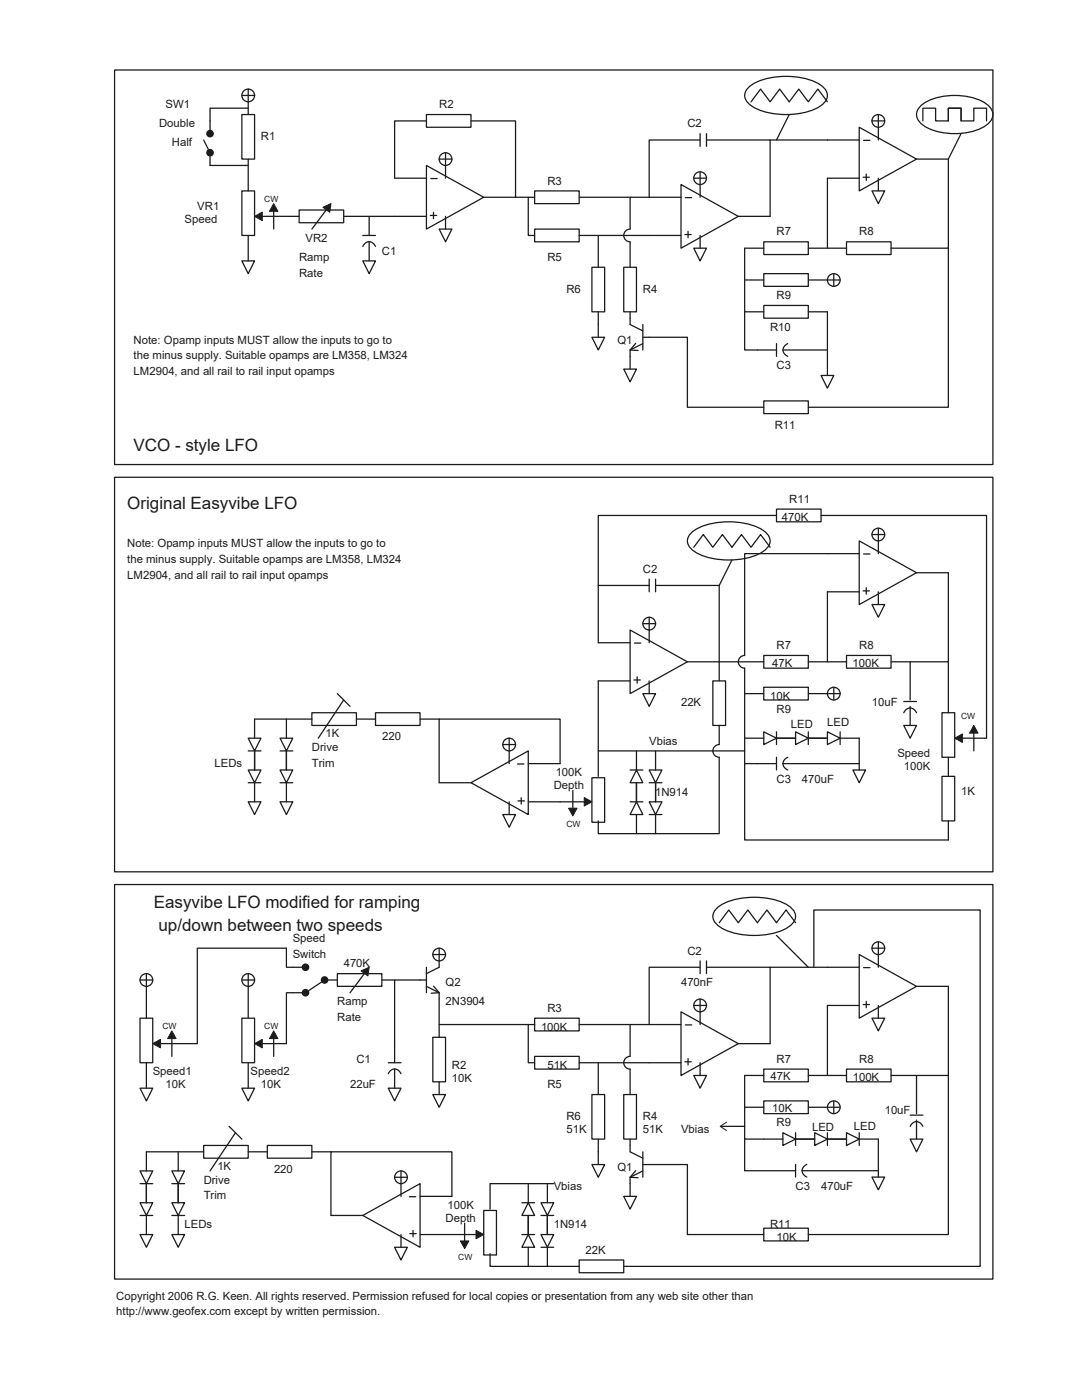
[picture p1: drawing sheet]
<svg xmlns="http://www.w3.org/2000/svg" width="216mm" height="279mm" viewBox="0 0 216 279" stroke-linecap="round" stroke-linejoin="round" font-family="sans-serif">
<g fill="none" stroke="#1f1a17" stroke-width=".25">
<path d="M48.3 19h2.5M49.5 17.8v5.1M48.3 22.9h2.5v8.8h-2.5zM48.3 38.1h2.5v8.9h-2.5zM49.5 31.7v6.4M85.1 22.9h8.9v2.5h-8.9zM85.1 33l11.4 6.4-11.4 6.3zM85.1 24.1h-6.4v11.5h6.4M86 35.6h1.2M87.6 31.7h2.6M88.9 30.5v5.1M94 24.1h8.9v15.3h-6.4"/>
<path d="M106.7 38.1h8.9v2.5h-8.9zM135.9 36.8l11.4 6.4-11.4 6.3zM136.8 39.4h1.2M138.4 35.6h2.6M139.7 27.9h-10.2v11.5h6.4M139.7 34.3v5.1M141 27.9h12.7v15.3h-6.4M165.1 35.6h6.3M165.1 27.9h6.3M171.4 25.4l11.5 6.3-11.5 6.4zM172.2 35.4h1.3M172.3 28h1.3"/>
<path d="M172.9 34.7v1.3M174 38.1h2.5l-1.2 2.5zM174 24.1h2.5M175.3 22.9v5M175.3 35.6v2.5M182.9 31.7h6.3M48.3 52.1h2.5l-1.3 2.5zM49.5 47v5.1M59.7 41.9h8.9v2.5h-8.9zM72.4 52.1h2.5l-1.2 2.5zM78.7 43.2h6.4M85.9 43h1.2"/>
<path d="M86.5 42.4v1.2M87.6 45.7h2.6l-1.3 2.6zM88.9 43.2v2.5M106.7 45.7h8.9v2.6h-8.9zM118.1 53.3h2.5v8.9h-2.5zM124.5 53.3h2.5v8.9h-2.5zM129.5 47h6.4M136.7 46.8h1.2M137.3 46.2v1.2M138.4 49.5h2.6l-1.3 2.6zM139.7 47v2.5M152.4 48.3h8.9v2.5h-8.9z"/>
<path d="M152.4 54.6h8.9v2.5h-8.9zM165.1 55.9h2.5M166.4 54.6v2.5M168.9 48.3h8.9v2.5h-8.9zM118.1 67.3h2.5l-1.2 2.5zM124.5 73.7h2.5l-1.3 2.5zM152.4 61h8.9v2.5h-8.9zM163.8 74.9h2.6l-1.3 2.6zM152.4 80h8.9v2.5h-8.9zM129.5 116.8h-10.1v11.5h6.3M130.8 116.8h12.7v15.3h-6.3M154.9 101.6h8.9v2.5h-8.9z"/>
<path d="M165.1 110.5h6.3M165.1 118.1h6.3M171.4 107.9l11.5 6.4-11.5 6.3zM172.2 117.9h1.3M172.3 110.6h1.3M172.9 117.3v1.3M174 106.7h2.5M175.3 105.4v5.1M175.3 118.1v2.5M182.9 114.3h6.3M119.4 135.9h6.3M125.7 125.7l11.5 6.4-11.5 6.3z"/>
<path d="M126.5 135.7h1.3M126.6 128.3h1.3M127.1 135.1v1.2M128.3 138.4h2.5l-1.3 2.6zM128.3 124.5h2.5M129.5 123.2v5.1M129.5 135.9v2.5M142.2 135.9h2.6v8.9h-2.6zM152.4 130.8h8.9v2.5h-8.9zM152.4 137.2h8.9v2.5h-8.9zM165.1 138.4h2.5M166.4 137.2v2.5"/>
<path d="M168.9 130.8h8.9v2.5h-8.9zM174 120.6h2.5l-1.2 2.6zM62.2 142.2h8.9v2.6h-8.9zM74.9 142.2h8.9v2.6h-8.9zM87.6 156.2h6.4M94 156.2l11.4-6.3v12.7zM100.3 148.6h2.6M101.6 147.3v5.1M103.3 152.5h1.2M103.4 159.8h1.2M104 159.2v1.3M105.4 152.4h6.4"/>
<path d="M118.1 155.2h2.5v8.9h-2.5zM170.2 153.7h2.5l-1.3 2.5zM180.3 144.8h2.6l-1.3 2.5zM188 142.2h2.5v8.9h-2.5zM188 154.9h2.5v8.9h-2.5zM189.2 151.1v3.8M49.5 160h2.6l-1.3 2.6zM55.9 160h2.5l-1.3 2.6zM100.3 162.6h2.6l-1.3 2.5zM101.6 160v2.6M105.4 160h6.4M189.2 163.8v3.8"/>
<path d="M27.9 195.6h2.6M29.2 194.3v8.9M48.3 195.6h2.5M49.5 194.3v8.9M67.3 194.3h8.9v2.5h-8.9zM86.4 190.5h2.5M87.6 189.2v2.6M139.7 193h-10.2v11.5h6.4M139.7 199.4v5.1M141 193h12.7v15.3h-6.4M165.1 193h6.3M171.4 190.5l11.5 6.3-11.5 6.4z"/>
<path d="M172.3 193.1h1.3M172.9 199.8v1.3M174 189.2h2.5M175.3 188v5M182.9 196.8h6.3M27.9 203.2h2.6v8.9h-2.6zM27.9 217.2h2.6l-1.3 2.5zM29.2 212.1v5.1M48.3 203.2h2.5v8.9h-2.5zM48.3 217.2h2.5l-1.3 2.5zM49.5 212.1v5.1M77.5 217.2h2.5l-1.3 2.5z"/>
<path d="M86.4 207h2.5v8.9h-2.5zM86.4 218.4h2.5l-1.3 2.6zM106.7 210.8h8.9v2.6h-8.9zM106.7 203.2h8.9v2.5h-8.9zM118.1 218.4h2.5v8.9h-2.5zM124.5 218.4h2.5v8.9h-2.5zM129.5 212.1h6.4M135.9 201.9l11.4 6.4-11.4 6.3zM136.7 211.9h1.2M136.8 204.5h1.2M137.3 211.3v1.2M138.4 214.6h2.6l-1.3 2.6z"/>
<path d="M138.4 200.7h2.6M139.7 212.1v2.5M152.4 213.4h8.9v2.5h-8.9zM152.4 219.7h8.9v2.5h-8.9zM165.1 200.7h6.3M166.4 219.7v2.5M168.9 213.4h8.9v2.5h-8.9zM172.2 200.5h1.3M174 203.2h2.5l-1.2 2.5zM175.3 200.7v2.5M40.6 228.6h8.9v2.5h-8.9zM53.3 228.6h8.9v2.5h-8.9z"/>
<path d="M78.7 234.9h2.6M80 233.7v5.1M81.7 238.8h1.2M83.8 238.8h6.4M118.1 232.4h2.5l-1.2 2.5zM124.5 238.8h2.5l-1.3 2.5zM165.1 221h2.5M174 234.9h2.5l-1.2 2.6zM181.6 227.3h2.5l-1.2 2.6zM27.9 246.4h2.6l-1.3 2.5zM34.3 246.4h2.5l-1.2 2.5zM66 242.6h6.4"/>
<path d="M72.4 242.6l11.4-6.4v12.7zM78.7 248.9h2.6l-1.3 2.6zM80 246.4v2.5M81.8 246.2h1.3M82.4 245.6v1.2M83.8 246.4h6.4M96.5 241.6h2.6v8.9h-2.6zM115.6 251.5h8.9v2.5h-8.9zM152.4 245.1h8.9v2.5h-8.9z"/>
<circle cx="49.5" cy="19" r="1.27"/>
<circle cx="88.9" cy="31.7" r="1.27"/>
<circle cx="139.7" cy="35.6" r="1.27"/>
<circle cx="175.3" cy="24.1" r="1.27"/>
<circle cx="166.4" cy="55.9" r="1.27"/>
<circle cx="175.3" cy="106.7" r="1.27"/>
<circle cx="129.5" cy="124.5" r="1.27"/>
<circle cx="166.4" cy="138.4" r="1.27"/>
<circle cx="101.6" cy="148.6" r="1.27"/>
<circle cx="29.2" cy="195.6" r="1.27"/>
<circle cx="49.5" cy="195.6" r="1.27"/>
<circle cx="87.6" cy="190.5" r="1.27"/>
<circle cx="175.3" cy="189.2" r="1.27"/>
<circle cx="139.7" cy="200.7" r="1.27"/>
<circle cx="80" cy="235" r="1.27"/>
<circle cx="166.4" cy="221" r="1.27"/>
</g>
<circle cx="41.9" cy="30.5" r=".63" fill="#1f1a17"/>
<circle cx="41.9" cy="30.5" r=".63" fill="none" stroke="#1f1a17" stroke-width=".25"/>
<circle cx="64.8" cy="195.6" r=".63" fill="#1f1a17"/>
<circle cx="64.8" cy="195.6" r=".63" fill="none" stroke="#1f1a17" stroke-width=".25"/>
<circle cx="41.9" cy="26.7" r=".63" fill="#1f1a17"/>
<circle cx="41.9" cy="26.7" r=".63" fill="none" stroke="#1f1a17" stroke-width=".25"/>
<circle cx="61" cy="198.1" r=".63" fill="#1f1a17"/>
<circle cx="61" cy="198.1" r=".63" fill="none" stroke="#1f1a17" stroke-width=".25"/>
<circle cx="61" cy="193" r=".63" fill="#1f1a17"/>
<g fill="none" stroke="#1f1a17" stroke-width=".25">
<path d="M22.9 14h175.2v78.7h-175.2zM149.5 17.3a13.1 13.1 0 0 1 9.9-1.9 8.1 8.1 0 0 1 5.3 2.4 2.04 2.04 0 0 1-.5 3 13.1 13.1 0 0 1-10 1.9 8.1 8.1 0 0 1-5.2-2.4 2.04 2.04 0 0 1 .5-3zM40.6 27.9l1.3 2.6v2.5h7.6M49.5 21.6h-7.6v5.1M102.9 39.4h2.5M106.7 39.4h-1.3v7.6h1.3M115.6 39.4h13.9M125.7 39.4v6.3a1.27 1.27 0 0 0-1.2 1.3 1.27 1.27 0 0 0 1.2 1.3v5M139.7 26.7v2.5M141 26.7v2.5M149.9 20.3l1.9-2.5 1.9 2.5 1.9-2.5 1.9 2.5 1.9-2.5 1.9 2.5 1.9-2.5 1.9 2.5M153.7 27.9h11.4"/>
<path d="M157.5 22.9l-2.6 5M165.1 35.6v13.9M183.7 21.1a11.4 11.4 0 0 1 9.2-1.9 7.3 7.3 0 0 1 4.8 2.5 2.39 2.39 0 0 1-1.1 3.4 12.9 12.9 0 0 1-12.2 0 2.39 2.39 0 0 1-.7-4zM184.1 24.1v-2.5h2.6v2.5h2.5v-2.5h2.6v2.5M189.2 24.1v-2.5h2.6v2.5h2.5v-2.5h2.5v2.5M191.8 26.7l-2.6 5v17.8h-11.4M52.2 43.2h7.5M54.6 42v3.7M65.2 41.8l-3 3.9M68.6 43.2h10.1M72.4 49.2a1.32 1.32 0 0 1 1.3-1 1.32 1.32 0 0 1 1.2 1M72.4 47h2.5"/>
<path d="M73.7 43.2v3.8M73.7 48.3v3.8M115.6 47h13.9M119.4 47v6.3M148.6 55.9h3.8M152.4 49.5h-3.8v12.7h3.8M161.3 49.5h7.6M161.3 55.9h3.8M189.2 49.5v31.8h-27.9M119.4 62.2v5.1M125.7 62.2v2.6l2.6 1.2M126.9 68.5l-1.2 1.3 1.6 .1"/>
<path d="M128.3 67.3h8.9v14h15.2M128.3 68.6l-2.6 1.2v3.9M128.3 64.8v5M148.6 62.2v7.6h6.3M154.9 68.6v2.5M156.2 69.8h8.9M157.2 68.6a1.32 1.32 0 0 0-1 1.2 1.32 1.32 0 0 0 1 1.3M161.3 62.2h3.8v12.7M22.9 95.2h175.2v78.8h-175.2zM129.5 115.6v2.5M130.8 115.6v2.5M138.1 106.2a13.1 13.1 0 0 1 9.9-1.9 8.1 8.1 0 0 1 5.2 2.4 2.04 2.04 0 0 1-.5 3 13.1 13.1 0 0 1-9.9 1.9 8.1 8.1 0 0 1-5.2-2.4 2.04 2.04 0 0 1 .5-3z"/>
<path d="M138.4 109.2l1.9-2.5 1.9 2.5 1.9-2.5 1.9 2.5 2-2.5 1.9 2.5 1.9-2.5 1.9 2.5M146 111.8l-2.5 5M154.9 102.9h-35.5v13.9M163.8 102.9h33v44.4h-4.9M165.1 110.5h-16.5v20.3a1.27 1.27 0 0 0-1.3 1.3 1.27 1.27 0 0 0 1.3 1.2v19.1h6.3M165.1 118.1v14M189.2 114.3v17.8h-11.4M67.3 138.4l2.5 2.6M68.6 139.7l-5.1 7.6M119.4 135.9v14h29.2M148.6 138.4h3.8M152.4 132.1h-8.9v3.8"/>
<path d="M161.3 132.1h7.6M161.3 138.4h3.8M181.6 132.1v7.6M189.2 132.1v10.1M49.5 153.7h2.6l-1.3 2.5zM49.5 147.3h2.6l-1.3 2.6zM49.5 156.2h2.6M49.5 149.9h2.6M50.8 149.9v3.8M50.8 156.2v3.8M55.9 153.7h2.5l-1.3 2.5zM55.9 147.3h2.5l-1.3 2.6z"/>
<path d="M55.9 156.2h2.5M55.9 149.9h2.5M57.1 143.5v3.8M57.1 149.9v3.8M57.1 156.2v3.8M62.2 143.5h-11.4v3.8M71.1 143.5h3.8M83.8 143.5h3.8M111.8 152.4v-8.9h-24.2v12.7M114.3 157.8v3.6M119.4 149.9v5M125.7 153.7h2.6"/>
<path d="M127 153.7l1.3 2.5h-2.6zM127 149.9v3.8M127 156.2v3.8M129.5 153.7h2.6l-1.3 2.5zM129.5 156.2h2.6M130.8 149.9v3.8M130.8 156.2v3.8M143.5 144.8v3.8a1.27 1.27 0 0 0-1.3 1.3 1.27 1.27 0 0 0 1.3 1.2v15.3h-12.7M148.6 152.4v15.2h40.6M148.6 147.3h3.8M152.4 146l2.5 1.3-2.5 1.3zM154.9 147.3h3.8"/>
<path d="M154.9 146v2.6M154.9 151.1v2.6M156.2 152.4h15.2M157.2 151.1a1.33 1.33 0 0 0-1 1.3 1.33 1.33 0 0 0 1 1.3M158.7 146l2.6 1.3-2.6 1.3zM161.3 147.3h3.8M161.3 146v2.6M165.1 146l2.5 1.3-2.5 1.3zM167.6 147.3h3.8v6.4M167.6 146v2.6M180.3 142.2a1.33 1.33 0 0 1 1.3-.9 1.33 1.33 0 0 1 1.3 .9M180.3 140h2.6"/>
<path d="M181.6 141v3.8M194.3 146.2v3.7M22.9 176.5h175.2v78.8h-175.2zM111.8 160h4.9M119.4 163.8v2.6h11.4M125.7 160h2.6M127 160l1.3 2.6h-2.6zM127 162.6v3.8M129.5 160h2.6l-1.3 2.6zM129.5 162.6h2.6M130.8 162.6v3.8M61 193h-3.9v-3.8h-17.7v19.1h-7.5"/>
<path d="M67.3 195.6h-2.5l-3.8 2.5h-3.9v10.2h-4.9M72.8 194.2l-3 3.9M76.2 195.6h2.5M85.1 195.6h-6.4v16.5M85.1 193v5.1M85.1 196.8l2.5 1.3v8.9M86.5 196.8l1.1 1.3-1.6 .1M87.6 191.8v1.2l-2.5 1.3M139.7 191.8v2.5M141 191.8v2.5M143.2 181.1a13.1 13.1 0 0 1 9.9-1.8 8.1 8.1 0 0 1 5.2 2.4 2.04 2.04 0 0 1-.5 2.9 13.1 13.1 0 0 1-9.9 1.9 8.1 8.1 0 0 1-5.2-2.4 2.04 2.04 0 0 1 .5-3zM143.5 184.1l1.9-2.5 1.9 2.5 1.9-2.5 1.9 2.5 1.9-2.5 1.9 2.5 1.9-2.5 1.9 2.5"/>
<path d="M153.7 193h11.4M154.9 186.7l6.4 6.3M162.4 193v-11.4h33.2v71.1h-71.1M189.2 196.8v17.8h-11.4M34.3 207.1v3.7M54.6 207.1v3.7M77.5 214.3a1.32 1.32 0 0 1 1.2-1 1.32 1.32 0 0 1 1.3 1M77.5 212.1h2.5M78.7 213.4v3.8M87.6 204.5h17.8M87.6 215.9v2.5M106.7 204.5h-1.3v7.6h1.3"/>
<path d="M115.6 212.1h13.9M115.6 204.5h13.9M119.4 212.1v6.3M125.7 204.5v6.3a1.27 1.27 0 0 0-1.2 1.3 1.27 1.27 0 0 0 1.2 1.3v5M152.4 214.6h-3.8v12.7h7.6M161.3 214.6h7.6M165.1 200.7v13.9M182.9 214.6v7.6M189.2 214.6v31.8h-27.9M27.9 233.7h2.6l-1.3 2.5zM27.9 236.2h2.6M29.2 236.2v3.8"/>
<path d="M34.3 233.7h2.5l-1.2 2.5zM34.3 236.2h2.5M35.6 229.9v3.8M35.6 236.2v3.8M40.6 229.9h-11.4v3.8M45.7 224.8l2.6 2.5M47 226.1l-5.1 7.6M49.5 229.9h3.8M62.2 229.9h3.8M90.2 238.8v-8.9h-24.2v12.7M105.4 236.2v3.8M109.2 236.2v3.8"/>
<path d="M110.5 236.2h-12.7v5.1M119.4 227.3v5.1M125.7 227.3v2.6l2.6 1.2M126.9 233.6l-1.2 1.3 1.6 .1M128.3 232.4h8.9v14h15.2M128.3 233.7l-2.6 1.2v3.9M128.3 229.9v5M144 224.8h4.6M148.6 227.3v6.3h10.1M148.6 221h3.8M156.2 226.1l2.5 1.2-2.5 1.3zM158.7 226.1v2.5"/>
<path d="M158.7 232.4v2.5M158.7 227.3h3.9M160 233.6h15.3M161 232.4a1.32 1.32 0 0 0-1 1.2 1.32 1.32 0 0 0 1 1.3M161.3 221h3.8M162.6 226.1l2.5 1.2-2.5 1.3zM165.1 226.1v2.5M165.1 227.3h3.8M168.9 226.1l2.5 1.2-2.5 1.3zM171.4 226.1v2.5M171.4 227.3h3.9v7.6M181.6 224.8a1.32 1.32 0 0 1 1.3-1 1.32 1.32 0 0 1 1.2 1"/>
<path d="M181.6 222.6h2.5M182.9 223.5v3.8M27.9 240h2.6l-1.3 2.6zM27.9 242.6h2.6M29.2 242.6v3.8M34.3 240h2.5l-1.2 2.6zM34.3 242.6h2.5M35.6 242.6v3.8M90.2 246.4h4.9M92.7 244.1v3.7M97.8 250.2v2.5h11.4M104.1 240h2.6"/>
<path d="M104.1 246.4h2.6M105.4 240l1.3 2.6h-2.6zM105.4 246.4l1.3 2.5h-2.6zM105.4 242.6v3.8M105.4 248.9v3.8M107.9 246.4h2.6l-1.3 2.5zM107.9 240h2.6l-1.3 2.6zM107.9 248.9h2.6M107.9 242.6h2.6M109.2 242.6v3.8M109.2 248.9v3.8M109.2 252.7h6.4"/>
<circle cx="61" cy="193" r=".63"/>
</g>
<g fill="#1f1a17" stroke="#1f1a17" stroke-width=".2">
<path d="M50.8 43.2l1.5-.9v1.7z"/>
<path d="M50.8 208.3l1.5-.9v1.7z"/>
<path d="M30.5 208.3l1.5-.9v1.7z"/>
<path d="M190.5 147.3l1.5-.8v1.7z"/>
<path d="M54.6 40.6l.9 1.6h-1.7z"/>
<path d="M54.6 205.7l.9 1.6h-1.7z"/>
<path d="M34.3 205.7l.8 1.6h-1.7z"/>
<path d="M194.3 144.8l.9 1.5h-1.7z"/>
<path d="M113.5 161.3h1.6l-.8 1.5z"/>
<path d="M91.9 247.7h1.7l-.9 1.5z"/>
<path d="M64.4 41.4l1.6-.8-.2 1.8z"/>
<path d="M72.1 193.8l1.6-.8-.3 1.8z"/>
<path d="M116.6 159.2l1.5 .8-1.5 .9z"/>
<path d="M95 245.5l1.5 .9-1.5 .8z"/>
</g>
<path d="M145 224l-1.3 .8 1.3 .8" fill="none" stroke="#1f1a17" stroke-width=".2"/>
<g font-size="3.4" fill="#1f1a17">
<text x="26.6" y="90.1">VCO - style LFO</text>
<text x="25.4" y="101.6">Original Easyvibe LFO</text>
<text x="30.7" y="181.2">Easyvibe LFO modified for ramping</text>
<text x="31.6" y="185.9">up/down between two speeds</text>
</g>
<g font-size="2.3" fill="#1f1a17">
<text x="33" y="21.6">SW1</text>
<text x="87.6" y="21.6">R2</text>
<text x="31.7" y="25.4">Double</text>
<text x="34.3" y="29.2">Half</text>
<text x="52.1" y="27.9">R1</text>
<text x="137.2" y="25.4">C2</text>
<text x="39.4" y="41.9">VR1</text>
<text x="109.2" y="36.8">R3</text>
<text x="36.8" y="44.4">Speed</text>
<text x="154.9" y="47">R7</text>
<text x="171.5" y="47">R8</text>
<text x="59.7" y="52.1">Ramp</text>
<text x="61" y="48.3">VR2</text>
<text x="76.2" y="50.8">C1</text>
<text x="109.2" y="52.1">R5</text>
<text x="59.7" y="55.2">Rate</text>
<text x="113" y="58.4">R6</text>
<text x="128.3" y="58.4">R4</text>
<text x="154.9" y="59.7">R9</text>
<text x="26.7" y="68.6">Note: Opamp inputs MUST allow the inputs to go to</text>
<text x="26.7" y="71.7">the minus supply. Suitable opamps are LM358, LM324</text>
<text x="123.2" y="68.6">Q1</text>
<text x="153.7" y="66">R10</text>
<text x="26.7" y="74.9">LM2904, and all rail to rail input opamps</text>
<text x="154.9" y="73.7">C3</text>
<text x="154.6" y="85.7">R11</text>
<text x="157.5" y="100.3">R11</text>
<text x="156" y="103.9">470K</text>
<text x="25.4" y="109.2">Note: Opamp inputs MUST allow the inputs to go to</text>
<text x="25.4" y="112.4">the minus supply. Suitable opamps are LM358, LM324</text>
<text x="25.4" y="115.5">LM2904, and all rail to rail input opamps</text>
<text x="128.3" y="114.3">C2</text>
<text x="154.9" y="129.5">R7</text>
<text x="171.5" y="129.5">R8</text>
<text x="154.1" y="133.1">47K</text>
<text x="170.1" y="133.1">100K</text>
<text x="135.9" y="141">22K</text>
<text x="153.7" y="139.7">10K</text>
<text x="154.9" y="142.2">R9</text>
<text x="174" y="141">10uF</text>
<text x="62.2" y="149.9">Drive</text>
<text x="65" y="147.1">1K</text>
<text x="76.3" y="147.6">220</text>
<text x="129.5" y="148.6">Vbias</text>
<text x="157.8" y="145.3">LED</text>
<text x="165.1" y="145">LED</text>
<text x="42.8" y="153">LEDs</text>
<text x="62.2" y="153">Trim</text>
<text x="110.9" y="154.9">100K</text>
<text x="179.1" y="151.1">Speed</text>
<text x="180.3" y="153.7">100K</text>
<text x="110.5" y="157.5">Depth</text>
<text x="130.7" y="158.8">1N914</text>
<text x="154.9" y="156.2">C3</text>
<text x="160" y="156.2">470uF</text>
<text x="191.8" y="158.8">1K</text>
<text x="58.4" y="188.1">Speed</text>
<text x="58.4" y="191.2">Switch</text>
<text x="137.2" y="190.5">C2</text>
<text x="68.6" y="193">470K</text>
<text x="88.9" y="196.9">Q2</text>
<text x="135.9" y="196.9">470nF</text>
<text x="67.3" y="200.7">Ramp</text>
<text x="67.3" y="203.8">Rate</text>
<text x="88.9" y="200.7">2N3904</text>
<text x="109.2" y="201.9">R3</text>
<text x="107.9" y="205.7">100K</text>
<text x="30.5" y="214.6">Speed1</text>
<text x="50" y="214.6">Speed2</text>
<text x="71.1" y="212.1">C1</text>
<text x="90.2" y="215.9">10K</text>
<text x="90.2" y="213.4">R2</text>
<text x="109.2" y="213.4">51K</text>
<text x="153.7" y="215.6">47K</text>
<text x="154.9" y="212.1">R7</text>
<text x="170.2" y="215.8">100K</text>
<text x="171.5" y="212.1">R8</text>
<text x="33" y="217.2">10K</text>
<text x="52.1" y="217.2">10K</text>
<text x="69.8" y="217.2">22uF</text>
<text x="109.2" y="217.2">R5</text>
<text x="154.1" y="221.9">10K</text>
<text x="113" y="226.1">51K</text>
<text x="113" y="223.5">R6</text>
<text x="128.3" y="226.1">51K</text>
<text x="128.3" y="223.5">R4</text>
<text x="135.9" y="226.1">Vbias</text>
<text x="154.9" y="224.8">R9</text>
<text x="162.1" y="225.6">LED</text>
<text x="170.4" y="225.5">LED</text>
<text x="176.5" y="222.3">10uF</text>
<text x="43.4" y="233.4">1K</text>
<text x="54.7" y="234">220</text>
<text x="123.2" y="233.7">Q1</text>
<text x="40.6" y="236.2">Drive</text>
<text x="40.6" y="239.4">Trim</text>
<text x="110.5" y="237.5">Vbias</text>
<text x="158.8" y="237.5">C3</text>
<text x="163.8" y="237.5">470uF</text>
<text x="36.8" y="245.1">LEDs</text>
<text x="88.9" y="243.8">Depth</text>
<text x="89.3" y="241.3">100K</text>
<text x="110.5" y="245.1">1N914</text>
<text x="153.7" y="245.1">R11</text>
<text x="116.8" y="250.2">22K</text>
<text x="154.9" y="247.7">10K</text>
<text x="23.2" y="259.4">Copyright 2006 R.G. Keen. All rights reserved. Permission refused for local copies or presentation from any web site other than</text>
<text x="23.2" y="262.5">http://www.geofex.com except by written permission.</text>
</g>
<g font-size="1.7" fill="#1f1a17">
<text x="52.7" y="40.3">CW</text>
<text x="191.8" y="143.5">CW</text>
<text x="113" y="165.1">CW</text>
<text x="32.4" y="205.4">CW</text>
<text x="52.7" y="205.4">CW</text>
<text x="91.4" y="251.5">CW</text>
</g>
</svg>
